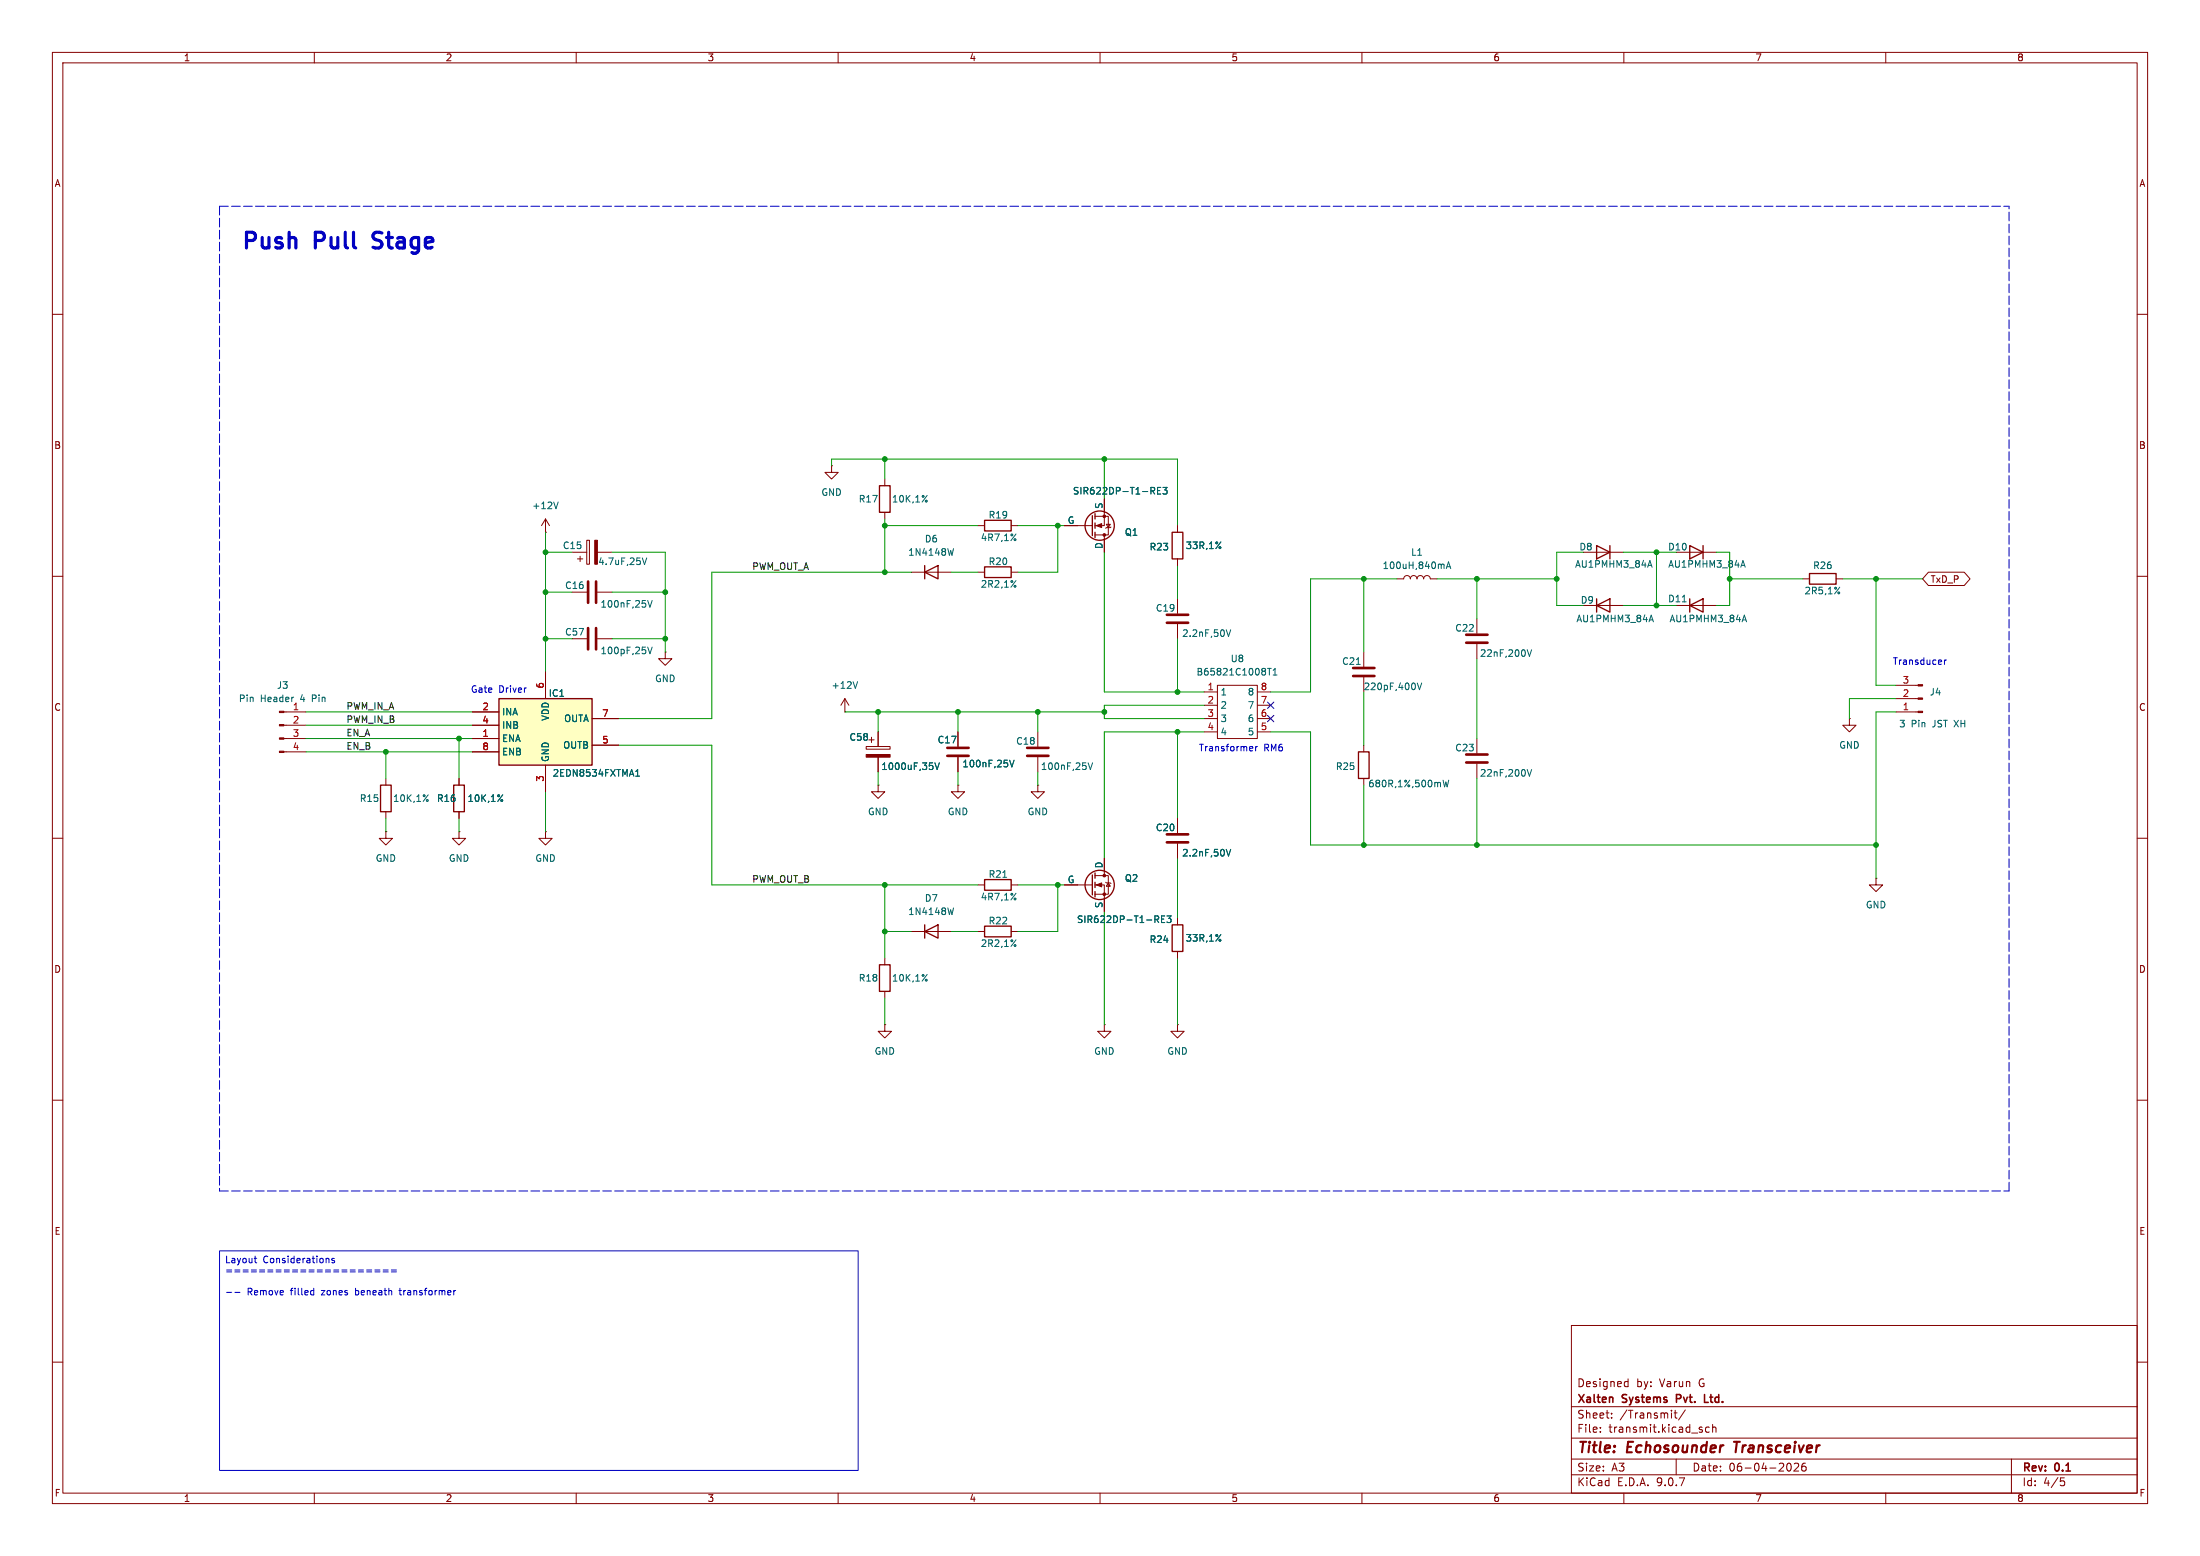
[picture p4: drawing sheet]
<svg xmlns="http://www.w3.org/2000/svg" width="420mm" height="297mm" viewBox="0 0 420 297" stroke-linecap="round" stroke-linejoin="round" font-family="sans-serif">
<g fill="none" stroke="#840000" stroke-width=".19">
<path d="M10 10h400v277h-400zM12 12h396v273h-396zM60 10v2M110 10v2M160 10v2M210 10v2M260 10v2M310 10v2M360 10v2M10 60h2M408 60h2M104.1 99.1l-.7 1.2"/>
<path d="M104.1 99.1l.8 1.2M104.1 99.1v2.5M158.7 88.9v1.3h1.3l-1.3 1.2-1.2-1.2h1.2M158.7 88.9h.1M10 110h2M104.1 101.6h.1M109.2 105.4h2.8M109.2 113h2.8M110.2 106.7h1.1M110.7 106.2v1M112 103.1h.5v4.6h-.5zM114 105.4h2.8"/>
<path d="M114 113h2.8M186.7 100.3h1.3M193 100.3h1.3M224.8 114.3v2.8M224.8 119.1v2.8M302.3 115.6h7.6M320 105.4h7.7M320 115.6h7.7M408 110h2M109.2 121.9h2.8M114 121.9h2.8M127 124.5v1.2h1.3l-1.3 1.3-1.3-1.3h1.3"/>
<path d="M127 124.5h.1M161.3 135.9h.1M161.3 133.4l-.8 1.2M161.3 133.4l.8 1.2M161.3 133.4v2.5M229.9 132.1h2.5M229.9 134.6h2.5M229.9 137.2h2.5M229.9 139.7h2.5M232.4 130.8h7.6v10.2h-7.6zM240 132.1h2.6M240 134.6h2.6"/>
<path d="M240 137.2h2.6M240 139.7h2.6M10 160h2M87.6 158.8v1.2h1.3l-1.3 1.3-1.2-1.3h1.2M87.6 158.8h.1M104.1 158.8v1.2h1.3l-1.3 1.3-1.2-1.3h1.2M104.1 158.8h.1M224.8 156.2v2.8M408 160h2M224.8 161v2.8M10 210h2M408 210h2"/>
<path d="M300 253h108v32h-108zM10 260h2M300 278.5h108M300 274.5h108M300 268.5h108M305.5 273.2v.2M305.5 272.5v.1M307.7 270.5v.2M307.7 269.8v.1M310.4 263.7l.4 .1M310.8 263.2v1.5M310.8 264.6l-.4 .1"/>
<path d="M319.6 269.7h.6M319.8 269.2v1.3l.4 .2M320 278.5v3M321.7 269.1l-1.3 1.9M324.9 273v.3M326.3 272.5l-.4-.1-.3 .3 .1 .6h.6M326.9 272.5l.3-.1 .3 .1 .1 .9M326.9 271.9v1.5M341.3 279.4l.1-.1a.8 .8 0 0 1 .6 .7 .8 .8 0 0 1-.6 .8l-.1-.1M342.5 279.4l.6-.1 .2 .1 .1 .3-1 1.1h1M344.7 279.3a.59 .59 0 0 0-.8 .6v.6l.2 .2 .4 .1 .2-.2 .1-.5-.1-.2h-.5l-.3 .2M384 278.5v6.5"/>
<path d="M408 260h2M60 285v2M110 285v2M160 285v2M210 285v2M260 285v2M300 281.5h108M310 285v2M360 285v2M393.4 282.1h.7M393.5 282.7h.4l.3 .2-.2 .6-.5 .1"/>
</g>
<path d="M331 275.2h1.2M331.6 275.2l-.3 2" fill="none" stroke="#840000" stroke-width=".4"/>
<path d="M307.8 266.8l.1 .9M320 267h.6M320.6 266.2h-.6v1.5M325.4 266.2v1.5h.7" fill="none" stroke="#840000" stroke-width=".3"/>
<path d="M188 99.3h5v2h-5zM304.8 115.6l2.5-1.3v2.5zM304.8 114.3v2.5M322.6 104.1l2.5 1.3-2.5 1.3zM322.6 115.6l2.5-1.3v2.5zM322.6 114.3v2.5M325.1 104.1v2.6" fill="none" stroke="#840000" stroke-width=".25"/>
<g fill="none" stroke="#006464" stroke-width=".19">
<path d="M106.6 95.8l-.5 1.3M122.6 106.5l.4 1.3 .5-1.3M123.7 114.6l.4 1.3 .4-1.3M314.9 118.3h.6M315.2 117.4l.4 1.3M321.2 114.9h.7M332.4 107.9h.6M332.7 118.3h.6M332.7 107l.5 1.3M333 117.4l.4 1.3M123.7 123.5l.4 1.3 .4-1.3M163.7 130.1l-.4 1.3"/>
<path d="M234.1 120.2l.4 1.3 .4-1.3M242 127.6h.7M242.3 127.6v1.2M243.1 128.8h.7M243.1 127.9l.3-.3v1.2M234.1 162.1l.4 1.3 .4-1.3"/>
</g>
<path d="M113.5 103.1h.5v4.6h-.5z" fill="#840000" stroke="#840000" stroke-width=".19"/>
<path d="M112.3 111v4.1M112.3 119.9v4.1M113.8 111v4.1M113.8 119.9v4.1M222.8 117.3h4M222.8 118.9h4M222.8 159.3h4M222.8 160.8h4" fill="none" stroke="#840000" stroke-width=".51"/>
<path d="M95.2 133.4h17.8v12.7h-17.8z" fill="#ffffc2"/>
<g fill="none" stroke="#840000" stroke-width=".25">
<path d="M167.9 92.7h2v5.1h-2zM208.5 98.4v3.8M209 98v1.1M209 99.8v1M176.5 109.2l2.6-1.2v2.5zM176.5 108v2.5M188 108.2h5v2h-5zM209 101.6v1M223.8 101.6h2v5.1h-2zM304.8 104.1l2.5 1.3-2.5 1.3zM307.3 104.1v2.6M345.4 109.5h5.1v2h-5.1z"/>
<path d="M95.2 133.4h17.8v12.7h-17.8zM72.6 149.9h2.1v5h-2.1zM86.6 149.9h2v5h-2zM259.3 143.5h2.1v5.1h-2.1zM176.5 177.8l2.6-1.3v2.6zM176.5 176.5v2.6M188 167.9h5v2h-5zM188 176.8h5v2h-5zM208.5 167v3.8M209 166.6v1M209 168.4v1M209 170.2v1"/>
<path d="M223.8 176.5h2v5.1h-2zM167.9 184.2h2v5h-2z"/>
<circle cx="209.9" cy="100.3" r="2.79"/>
<circle cx="209.9" cy="168.9" r="2.79"/>
</g>
<g fill="none" stroke="#840000" stroke-width=".19">
<path d="M168.9 91.4v1.3M168.9 97.8v1.3M209 98.6h2.6v3.5h-2.6M210.8 95.3v5h-1.8M174 109.2h7.6M186.7 109.2h1.3M193 109.2h1.3M203.2 100.3h5.3M210.8 102.1v3.3M211.2 100.1h.8l-.4 .6zM212.1 100.6l-1 .2M224.8 100.3v1.3"/>
<path d="M224.8 106.7v1.3M266.7 110.5h1.3a.64 .64 0 0 1 .6-.6 .64 .64 0 0 1 .6 .6 .64 .64 0 0 1 .7-.6 .64 .64 0 0 1 .6 .6 .64 .64 0 0 1 .6-.6 .64 .64 0 0 1 .7 .6 .64 .64 0 0 1 .6-.6 .64 .64 0 0 1 .6 .6h1.3M281.9 118.1v2.8M302.3 105.4h7.6M344.2 110.5h1.2M350.5 110.5h1.3M368.1 109.2h6.9l1.1 1.3-1.1 1.3h-6.9l-1.1-1.3zM54.2 135.9h4.2M54.2 138.4h4.2M90.2 135.9h5M90.2 138.4h5M104.1 128.3v5.1"/>
<path d="M113 137.2h5.1M167.6 139.7v2.8M182.9 139.7v2.8M198.1 139.7v2.8M260.3 124.5v2.8M260.3 129.3v2.8M281.9 122.9v2.8M353.1 137.2v1.2h1.2l-1.2 1.3-1.3-1.3h1.3M353.1 137.2h.1M361.9 135.9h4.3M361.9 133.4h4.3M361.9 130.8h4.3"/>
<path d="M54.2 141h4.2M54.2 143.5h4.2M73.7 158.8v1.2h1.2l-1.2 1.3-1.3-1.3h1.3M73.7 158.8h.1M73.7 148.6v1.3M73.7 154.9v1.3M87.6 148.6v1.3M87.6 154.9v1.3M90.2 141h5M90.2 143.5h5M104.1 146.1v5M113 142.2h5.1"/>
<path d="M165.4 142.5h4.5v.5h-4.5zM165.9 141.2h1M166.4 140.7v1M167.6 149.9v1.2h1.3l-1.3 1.3-1.2-1.3h1.2M167.6 149.9h.1M167.6 144.5v2.8M182.9 149.9v1.2h1.2l-1.2 1.3-1.3-1.3h1.3M182.9 149.9h.1M182.9 144.5v2.8M198.1 149.9v1.2h1.3l-1.3 1.3-1.3-1.3h1.3M198.1 149.9h.1M198.1 144.5v2.8"/>
<path d="M224.8 156.2v2.8M260.3 142.2v1.3M260.3 148.6v1.3M281.9 141v2.8M281.9 145.8v2.8M174 177.8h7.6M186.7 168.9h1.3M186.7 177.8h1.3M193 168.9h1.3M193 177.8h1.3M203.2 168.9h5.3M209 167.1h2.6v3.6h-2.6"/>
<path d="M209 168.9h1.8v5.1M210.8 163.8v3.3M211.1 168.4l1 .3M211.6 168.5l.4 .7h-.8zM224.8 161v2.8M224.8 175.3v1.2M358.1 167.6v1.3h1.3l-1.3 1.3-1.2-1.3h1.2M358.1 167.6h.1M168.9 195.6v1.3h1.3l-1.3 1.2-1.3-1.2h1.3M168.9 195.6h.1M168.9 182.9v1.3M168.9 189.2v1.3"/>
<path d="M210.8 195.6v1.3h1.3l-1.3 1.2-1.3-1.2h1.3M210.8 195.6h.1M224.8 195.6v1.3h1.3l-1.3 1.2-1.3-1.2h1.3M224.8 195.6h.1M224.8 181.6v1.3"/>
</g>
<g fill="none" stroke="#006464" stroke-width=".19">
<path d="M176.8 95.5l.2 .1-.2 .2M177 94.6l-1 1.2M220 93.7l.4 .6M220.3 93.1l.1 .2-.1 .3M221 93.6h.4M221.6 93h-.6v1.3h.6M222 93h.8l-.4 .5 .3 .1v.6l-.1 .1-.6-.1M182 104.7l-.3 1.3M276.1 108.5l.4-1.2 .5 1.2M276.2 108.2h.6M314.7 107.9h.6M315 107l.4 1.3"/>
<path d="M258.9 126.8h.8M270.6 130.4l.4 1.2 .4-1.2M291.5 124l.5 1.3 .4-1.3M81.6 152.6l.2 .2-.2 .2M81.8 151.7l-1 1.3M95.8 152.6l.2 .2-.2 .2M96 151.7l-1 1.3M121.4 148.2h.7M121.4 147.2l.3-.3v1.3M178.5 145.6l.4 1.3 .4-1.3M192.7 145.1l.5 1.3 .4-1.3M207.7 145.6l.5 1.3 .4-1.3"/>
<path d="M275.5 148.9l.3 1.3 .2-.9 .3 .9 .3-1.3M291.5 146.9l.5 1.3 .4-1.3M182 173.3l-.3 1.3M191.5 167.5h.7M220.8 175.5l.4 .6M221.1 174.9l.1 .2-.1 .3M221.7 175.4h.5M222.3 174.8h-.6v1.3h.6M222.8 174.8h.8l-.5 .5 .4 .1v.6l-.2 .1-.5-.1M234.1 162.1l.4 1.3 .4-1.3M176.8 186.9l.2 .2-.2 .2M177 186l-1 1.3"/>
</g>
<g fill="#840000" stroke="#840000" stroke-width=".19">
<path d="M209.3 100.3l1-.4v.8z"/>
<path d="M209.3 168.9l1-.4v.8z"/>
<path d="M165.4 144h4.5v.5h-4.5z"/>
<path d="M53.3 135.8h.9v.2h-.9z"/>
<path d="M53.3 138.3h.9v.3h-.9z"/>
<path d="M53.3 140.8h.9v.3h-.9z"/>
<path d="M53.3 143.4h.9v.2h-.9z"/>
<path d="M366.2 135.8h.8v.2h-.8z"/>
<path d="M366.2 133.2h.8v.3h-.8z"/>
<path d="M366.2 130.7h.8v.2h-.8z"/>
<circle cx="210.8" cy="102.1" r=".25"/>
<circle cx="210.8" cy="98.6" r=".25"/>
<circle cx="210.8" cy="167.1" r=".25"/>
<circle cx="210.8" cy="170.7" r=".25"/>
</g>
<path d="M258.3 127.5h4.1M258.3 129h4.1M279.9 121.2h4.1M279.9 122.7h4.1M180.8 142.7h4.1M180.8 144.3h4.1M196.1 142.7h4.1M196.1 144.3h4.1M279.9 144h4.1M279.9 145.5h4.1" fill="none" stroke="#840000" stroke-width=".51"/>
<path d="M41.9 39.4h341.6M41.9 39.4v187.9M41.9 227.3h341.6M383.5 227.3v-187.9" fill="none" stroke="#0000c2" stroke-width=".19" stroke-dasharray="1.7 .6"/>
<g fill="none" stroke="#009600" stroke-width=".19">
<path d="M158.7 88.9v-1.3h66.1v12.7M168.9 87.6v3.8M168.9 99.1v10.1M210.8 87.6v7.7M104.1 101.6v26.7M104.1 105.4h5.1M104.1 113h5.1M116.8 105.4h10.2v19.1M116.8 113h10.2M168.9 100.3h17.8M174 109.2h-38.1v28h-17.8M181.6 109.2h5.1"/>
<path d="M194.3 100.3h8.9M201.9 100.3v8.9h-7.6M210.8 105.4v26.7h19.1M224.8 108v6.3M260.3 110.5v14M266.7 110.5h-16.5v21.6h-7.6M274.3 110.5h22.9M281.9 110.5v7.6M302.3 105.4h-5.1v10.2h5.1M309.9 105.4h10.1M309.9 115.6h10.1M316.2 105.4v10.2"/>
<path d="M327.7 105.4h2.5v10.2h-2.5M330.2 110.5h14M351.8 110.5h15.2M358.1 110.5v20.3h3.8M58.4 138.4h31.8M58.4 135.9h31.8M104.1 121.9h5.1M116.8 121.9h10.2M161.3 135.9h49.5M167.6 135.9v3.8M182.9 135.9v3.8M198.1 135.9v3.8"/>
<path d="M224.8 121.9v10.2M224.8 139.7v16.5M229.9 134.6h-19.1v2.6h19.1M229.9 139.7h-19.1v24.1M242.6 139.7h7.6v21.6h107.9M260.3 132.1v10.1M281.9 125.7v15.3M361.9 133.4h-8.8v3.8M361.9 135.9h-3.8v31.7M58.4 141h31.8M58.4 143.5h31.8M73.7 143.5v5.1"/>
<path d="M73.7 156.2v2.6M87.6 141v7.6M87.6 156.2v2.6M104.1 151.1v7.7M118.1 142.2h17.8v26.7h50.8M167.6 147.3v2.6M182.9 147.3v2.6M198.1 147.3v2.6M260.3 149.9v11.4M281.9 148.6v12.7M168.9 168.9v14M168.9 177.8h5.1"/>
<path d="M181.6 177.8h5.1M194.3 168.9h8.9M201.9 168.9v8.9h-7.6M210.8 174v21.6M224.8 163.8v11.5M168.9 190.5v5.1M224.8 182.9v12.7"/>
</g>
<path d="M242 134l1.2 1.2M242 136.6l1.2 1.2M243.2 134l-1.2 1.2M243.2 136.6l-1.2 1.2" fill="none" stroke="#000084" stroke-width=".19"/>
<g fill="none" stroke="#0000c2" stroke-width=".19">
<path d="M371.2 126v.8M371.6 126l-.4 .2M239 142.5l.2 .3-.6 .1M239.1 143.3h-.1M239.7 142.5v.8M240.1 142.5l-.4 .2M41.9 238.8h121.9v41.9h-121.9zM43.3 246.7h.9M44.8 246.7h1M48.5 240.2h.5M48.7 240.9l.3 .1M59.5 246.3l.4 .1"/>
<path d="M59.9 245.9v1.3M59.9 247.1l-.4 .1M62.4 240.2l.4 .2v.6M63.8 240.2h-.3l-.2 .2 .1 .2 .4 .1v.3h-.5M65.3 242.4h.9M65.3 242.8h.9M66.9 242.4h.9M66.9 242.8h.9M68.4 242.4h1M68.4 242.8h1M70 242.4h1M70 242.8h1"/>
<path d="M71.6 242.4h.9M71.6 242.8h.9M73.1 242.4h1M73.1 242.8h1M74.7 242.4h1M74.7 242.8h1M76.2 246.3h.4M76.3 245.9l.1 1.2M86.6 246.3v.9M87 246.3l-.4 .3"/>
</g>
<g fill="#009600" stroke="#009600" stroke-width=".19">
<circle cx="224.8" cy="139.7" r=".46"/>
<circle cx="224.8" cy="132.1" r=".46"/>
<circle cx="260.3" cy="110.5" r=".46"/>
<circle cx="260.3" cy="161.3" r=".46"/>
<circle cx="281.9" cy="161.3" r=".46"/>
<circle cx="104.1" cy="121.9" r=".46"/>
<circle cx="104.1" cy="113" r=".46"/>
<circle cx="127" cy="113" r=".46"/>
<circle cx="127" cy="121.9" r=".46"/>
<circle cx="168.9" cy="87.6" r=".46"/>
<circle cx="167.6" cy="135.9" r=".46"/>
<circle cx="104.1" cy="105.4" r=".46"/>
<circle cx="168.9" cy="168.9" r=".46"/>
<circle cx="168.9" cy="177.8" r=".46"/>
<circle cx="87.6" cy="141" r=".46"/>
<circle cx="73.7" cy="143.5" r=".46"/>
<circle cx="316.2" cy="115.6" r=".46"/>
<circle cx="316.2" cy="105.4" r=".46"/>
<circle cx="358.1" cy="161.3" r=".46"/>
<circle cx="297.2" cy="110.5" r=".46"/>
<circle cx="281.9" cy="110.5" r=".46"/>
<circle cx="358.1" cy="110.5" r=".46"/>
<circle cx="330.2" cy="110.5" r=".46"/>
<circle cx="168.9" cy="109.2" r=".46"/>
<circle cx="168.9" cy="100.3" r=".46"/>
<circle cx="210.8" cy="87.6" r=".46"/>
<circle cx="201.9" cy="100.3" r=".46"/>
<circle cx="182.9" cy="135.9" r=".46"/>
<circle cx="201.9" cy="168.9" r=".46"/>
<circle cx="210.8" cy="135.9" r=".46"/>
<circle cx="198.1" cy="135.9" r=".46"/>
</g>
<g font-size="4.2" fill="#0000c2">
<text x="45.7" y="48.4">Push</text>
<text x="60.1" y="48.4">Pull</text>
<text x="72.4" y="48.4">Stage</text>
</g>
<g font-size="2.8" fill="#840000">
<text x="301" y="277.9">Title:</text>
<text x="310.6" y="277.9">Echosounder</text>
<text x="331.9" y="277.9">Transceiver</text>
</g>
<g font-size="2.1" fill="#840000">
<text x="301" y="268.2">Xalten</text>
<text x="301" y="265">Designed</text>
<text x="309.8" y="268.2">Systems</text>
<text x="312.4" y="265">by:</text>
<text x="316.9" y="265">Varun</text>
<text x="320.7" y="268.2">Pvt.</text>
<text x="324.5" y="265">G</text>
<text x="326.6" y="268.2">Ltd.</text>
<text x="301" y="273.7">File:</text>
<text x="301" y="271">Sheet:</text>
<text x="307.1" y="273.7">transmit.kicad_sch</text>
<text x="309.2" y="271">/Transmit/</text>
<text x="301" y="281.1">Size:</text>
<text x="307.6" y="281.1">A3</text>
<text x="323" y="281.1">Date:</text>
<text x="330" y="281.1">06-04-2026</text>
<text x="386" y="281.3">Rev:</text>
<text x="392.4" y="281.3">0.1</text>
<text x="301" y="283.9">KiCad</text>
<text x="308.7" y="283.9">E.D.A.</text>
<text x="316.3" y="283.9">9.0.7</text>
<text x="386" y="283.9">Id:</text>
<text x="390.1" y="283.9">4/5</text>
</g>
<g font-size="1.8" fill="#840000">
<text x="35" y="11.9">1</text>
<text x="85" y="11.9">2</text>
<text x="135" y="11.9">3</text>
<text x="185" y="11.9">4</text>
<text x="235" y="11.9">5</text>
<text x="285" y="11.9">6</text>
<text x="335" y="11.9">7</text>
<text x="385" y="11.9">8</text>
<text x="10.3" y="35.9">A</text>
<text x="408.3" y="35.9">A</text>
<text x="10.3" y="85.9">B</text>
<text x="408.2" y="85.9">B</text>
<text x="368.5" y="111.4">TxD_P</text>
<text x="10.3" y="135.9">C</text>
<text x="408.2" y="135.9">C</text>
<text x="10.3" y="185.9">D</text>
<text x="408.2" y="185.9">D</text>
<text x="10.3" y="235.9">E</text>
<text x="408.3" y="235.9">E</text>
<text x="10.3" y="285.9">F</text>
<text x="35" y="286.9">1</text>
<text x="85" y="286.9">2</text>
<text x="135" y="286.9">3</text>
<text x="185" y="286.9">4</text>
<text x="235" y="286.9">5</text>
<text x="285" y="286.9">6</text>
<text x="335" y="286.9">7</text>
<text x="385" y="286.9">8</text>
<text x="408.3" y="285.9">F</text>
</g>
<g font-size="1.8" fill="#006464">
<text x="156.7" y="94.8">GND</text>
<text x="204.7" y="94.6">SIR622DP-T1-RE3</text>
<text x="101.5" y="97.4">+12V</text>
<text x="163.8" y="96.1">R17</text>
<text x="170.2" y="96.1">10K,1%</text>
<text x="188.6" y="99.2">R19</text>
<text x="203.7" y="100.1">G</text>
<text x="210.6" y="97.2" transform="rotate(-90 210.6 97.2)">S</text>
<text x="107.4" y="105">C15</text>
<text x="173.3" y="106.3">1N4148W</text>
<text x="176.5" y="103.7">D6</text>
<text x="187.1" y="103.5">4R7,1%</text>
<text x="210.6" y="104.9" transform="rotate(-90 210.6 104.9)">D</text>
<text x="214.6" y="102.5">Q1</text>
<text x="219.4" y="105.3">R23</text>
<text x="226.3" y="105">33R,1%</text>
<text x="269.3" y="106.3">L1</text>
<text x="301.4" y="105.3">D8</text>
<text x="318.3" y="105.3">D10</text>
<text x="107.8" y="112.6">C16</text>
<text x="114.1" y="108.1">4.7uF,25V</text>
<text x="187.1" y="112.4">2R2,1%</text>
<text x="188.6" y="108.1">R20</text>
<text x="263.8" y="108.8">100uH,840mA</text>
<text x="300.6" y="108.6">AU1PMHM3_84A</text>
<text x="318.4" y="108.6">AU1PMHM3_84A</text>
<text x="344.4" y="113.6">2R5,1%</text>
<text x="346" y="108.8">R26</text>
<text x="114.5" y="116.2">100nF,25V</text>
<text x="220.6" y="116.9">C19</text>
<text x="300.8" y="119">AU1PMHM3_84A</text>
<text x="301.7" y="115.4">D9</text>
<text x="318.3" y="115.2">D11</text>
<text x="318.6" y="119">AU1PMHM3_84A</text>
<text x="107.8" y="121.5">C57</text>
<text x="114.5" y="125.1">100pF,25V</text>
<text x="225.6" y="121.8">2.2nF,50V</text>
<text x="277.7" y="120.8">C22</text>
<text x="282.4" y="125.6">22nF,200V</text>
<text x="52.8" y="131.7">J3</text>
<text x="125" y="130.4">GND</text>
<text x="158.6" y="131.7">+12V</text>
<text x="228.3" y="129.1">B65821C1008T1</text>
<text x="234.8" y="126.6">U8</text>
<text x="256.1" y="127.1">C21</text>
<text x="260.2" y="131.9">220pF,400V</text>
<text x="45.5" y="134.2">Pin</text>
<text x="49.7" y="134.2">Header</text>
<text x="57.5" y="134.2">4</text>
<text x="59.8" y="134.2">Pin</text>
<text x="95.8" y="136.8">INA</text>
<text x="104.7" y="133.2">IC1</text>
<text x="105" y="137.7" transform="rotate(-90 105 137.7)">VDD</text>
<text x="232.9" y="132.9">1</text>
<text x="232.9" y="135.5">2</text>
<text x="238.1" y="132.9">8</text>
<text x="238.1" y="135.5">7</text>
<text x="368.3" y="132.9">J4</text>
<text x="95.8" y="139.3">INB</text>
<text x="95.8" y="141.8">ENA</text>
<text x="107.4" y="143.1">OUTB</text>
<text x="107.6" y="138">OUTA</text>
<text x="162.1" y="141.6">C58</text>
<text x="178.9" y="142.1">C17</text>
<text x="193.9" y="142.3">C18</text>
<text x="232.9" y="138">3</text>
<text x="232.9" y="140.6">4</text>
<text x="238.1" y="138">6</text>
<text x="238.1" y="140.6">5</text>
<text x="277.7" y="143.6">C23</text>
<text x="351" y="143.1">GND</text>
<text x="362.5" y="139">3</text>
<text x="364.8" y="139">Pin</text>
<text x="369" y="139">JST XH</text>
<text x="95.8" y="144.4">ENB</text>
<text x="105" y="145.5" transform="rotate(-90 105 145.5)">GND</text>
<text x="105.4" y="148.4">2EDN8534FXTMA1</text>
<text x="168.2" y="147.2">1000uF,35V</text>
<text x="183.6" y="146.7">100nF,25V</text>
<text x="198.6" y="147.2">100nF,25V</text>
<text x="254.9" y="147.2">R25</text>
<text x="282.4" y="148.4">22nF,200V</text>
<text x="68.6" y="153.3">R15</text>
<text x="74.9" y="153.3">10K,1%</text>
<text x="83.3" y="153.3">R16</text>
<text x="89.2" y="153.3">10K,1%</text>
<text x="165.6" y="155.8">GND</text>
<text x="180.8" y="155.8">GND</text>
<text x="196.1" y="155.8">GND</text>
<text x="261.1" y="150.5">680R,1%,500mW</text>
<text x="220.6" y="158.9">C20</text>
<text x="71.6" y="164.7">GND</text>
<text x="85.6" y="164.7">GND</text>
<text x="102.1" y="164.7">GND</text>
<text x="188.6" y="167.7">R21</text>
<text x="210.6" y="165.8" transform="rotate(-90 210.6 165.8)">D</text>
<text x="225.6" y="163.7">2.2nF,50V</text>
<text x="176.5" y="172.3">D7</text>
<text x="187.1" y="172.1">4R7,1%</text>
<text x="203.7" y="168.7">G</text>
<text x="210.6" y="173.4" transform="rotate(-90 210.6 173.4)">S</text>
<text x="214.6" y="168.5">Q2</text>
<text x="356.1" y="173.6">GND</text>
<text x="173.3" y="174.9">1N4148W</text>
<text x="188.6" y="176.6">R22</text>
<text x="205.5" y="176.4">SIR622DP-T1-RE3</text>
<text x="226.3" y="179.9">33R,1%</text>
<text x="187.1" y="180.9">2R2,1%</text>
<text x="219.4" y="180.2">R24</text>
<text x="163.8" y="187.6">R18</text>
<text x="170.2" y="187.6">10K,1%</text>
<text x="166.9" y="201.5">GND</text>
<text x="208.8" y="201.5">GND</text>
<text x="222.8" y="201.5">GND</text>
</g>
<g font-size="1.8" fill="#0f0f0f">
<text x="143.5" y="108.9">PWM_OUT_A</text>
<text x="66" y="135.5">PWM_IN_A</text>
<text x="66" y="143.2">EN_B</text>
<text x="66" y="140.6">EN_A</text>
<text x="66" y="138.1">PWM_IN_B</text>
<text x="143.5" y="168.6">PWM_OUT_B</text>
</g>
<g font-size="1.8" fill="#a90000">
<text x="103.9" y="131.5" transform="rotate(-90 103.9 131.5)">6</text>
<text x="230.4" y="131.8">1</text>
<text x="240.6" y="131.8">8</text>
<text x="363.1" y="130.6">3</text>
<text x="55.8" y="135.6">1</text>
<text x="92" y="135.6">2</text>
<text x="114.9" y="136.9">7</text>
<text x="230.4" y="134.4">2</text>
<text x="230.4" y="136.9">3</text>
<text x="240.6" y="134.4">7</text>
<text x="240.6" y="136.9">6</text>
<text x="363.1" y="135.6">1</text>
<text x="363.1" y="133.1">2</text>
<text x="55.8" y="138.2">2</text>
<text x="55.8" y="140.7">3</text>
<text x="55.8" y="143.3">4</text>
<text x="92" y="138.2">4</text>
<text x="92" y="140.7">1</text>
<text x="92" y="143.3">8</text>
<text x="114.9" y="142">5</text>
<text x="230.4" y="139.4">4</text>
<text x="240.6" y="139.4">5</text>
<text x="103.9" y="149.3" transform="rotate(-90 103.9 149.3)">3</text>
</g>
<g font-size="1.8" fill="#0000c2">
<text x="361.2" y="127.1">Transducer</text>
<text x="89.8" y="132.4">Gate</text>
<text x="95.2" y="132.4">Driver</text>
<text x="228.8" y="143.6">Transformer</text>
<text x="241.3" y="143.6">RM6</text>
<text x="42.9" y="241.4">Layout</text>
<text x="42.9" y="243.5">=====================</text>
<text x="50.2" y="241.4">Considerations</text>
<text x="47.2" y="247.6">Remove</text>
<text x="55.6" y="247.6">filled</text>
<text x="61.7" y="247.6">zones</text>
<text x="68.3" y="247.6">beneath</text>
<text x="77" y="247.6">transformer</text>
</g>
</svg>
